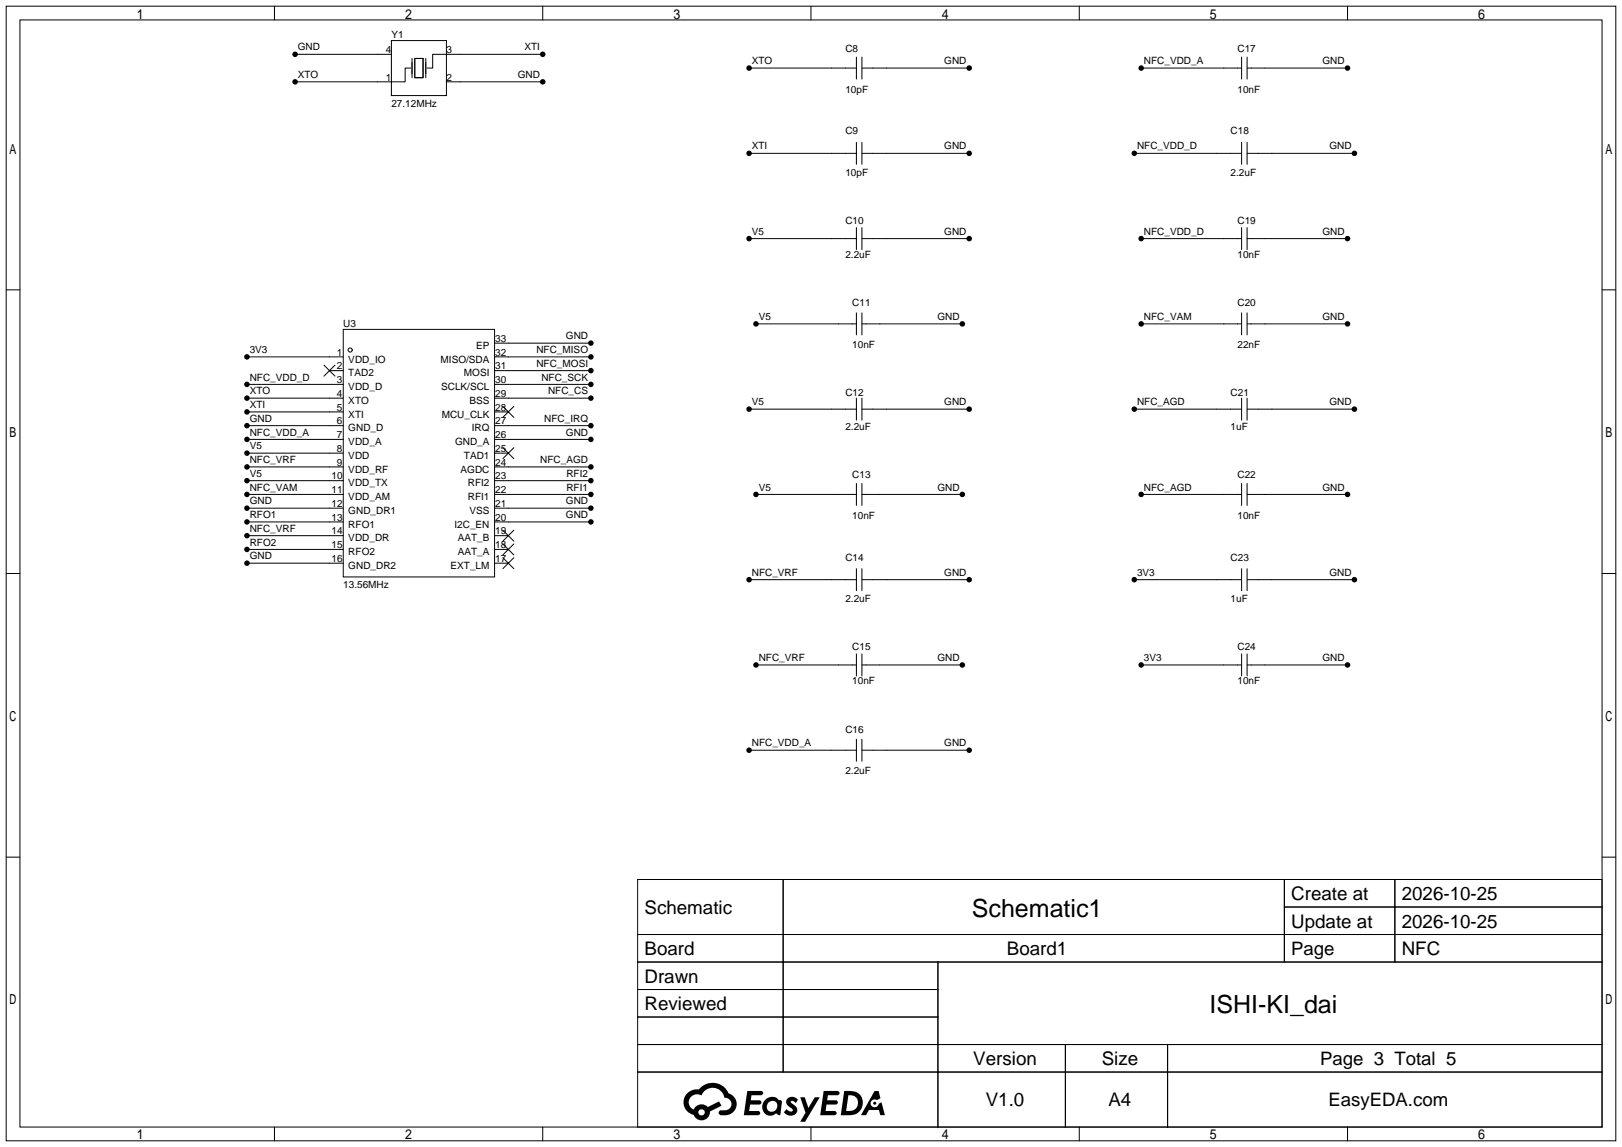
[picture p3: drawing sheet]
<svg xmlns="http://www.w3.org/2000/svg" width="299mm" height="212mm" viewBox="0 0 299 212" stroke-linecap="round" stroke-linejoin="round" font-family="sans-serif">
<g fill="none" stroke="#000" stroke-width=".18">
<path d="M1.1 1.1h297.2v209.6h-297.2zM3.7 3.7h292.1v204.5h-292.1zM50.7 1.1v2.6M54.5 10h17.8M72.3 7.5h10.1v10.2h-10.1zM75.8 12.6h-1v2.5h-20.3M76.1 10.8v3.6M76.6 10.8h1.5v3.6h-1.5zM78.6 10.8v3.6M82.4 15.1h17.8M100.2 10h-20.3v2.6h-1M100.2 1.1v2.6"/>
<path d="M138.3 12.6h19.8M149.7 1.1v2.6M158.1 10.5v4.1M159.1 10.5v4.1M159.1 12.6h19.8M199.3 1.1v2.6M210.7 12.6h18.5M229.2 10.5v4.1M230.3 10.5v4.1M230.3 12.6h18.5M248.8 1.1v2.6M138.3 28.3h19.8"/>
<path d="M158.1 26.3v4.1M159.1 26.3v4.1M159.1 28.3h19.8M209.4 28.3h19.8M229.2 26.3v4.1M230.3 26.3v4.1M230.3 28.3h19.8M1.1 53.5h2.6M138.3 44.1h19.8M139.6 59.8h18.5M158.1 42v4.1M158.1 57.8v4"/>
<path d="M159.1 42v4.1M159.1 57.8v4M159.1 59.8h18.6M159.1 44.1h19.8M210.7 59.8h18.5M210.7 44.1h18.5M229.2 42v4.1M229.2 57.8v4M230.3 59.8h18.5M230.3 42v4.1M230.3 57.8v4M230.3 44.1h18.5"/>
<path d="M295.8 53.5h2.5M45.6 65.9h17.8M45.6 71h17.8M45.6 73.5h17.8M45.6 76.1h17.8M45.6 78.6h17.8M59.8 67.4l2 2.1M60.8 68.5h2.6M61.8 67.4l-2 2.1M63.4 60.8h27.9v45.8h-27.9zM91.3 65.9h17.8M91.3 68.5h17.8"/>
<path d="M91.3 71h17.8M91.3 73.5h17.8M91.3 76.1h2.6M91.3 78.6h17.8M91.3 63.4h17.8M92.8 75.1l2.1 2M94.9 75.1l-2.1 2M138.3 75.6h19.8M158.1 73.5v4.1M159.1 73.5v4.1M159.1 75.6h19.8M209.4 75.6h19.8"/>
<path d="M229.2 73.5v4.1M230.3 73.5v4.1M230.3 75.6h19.8M45.6 81.2h17.8M45.6 83.7h17.8M45.6 86.2h17.8M45.6 88.8h17.8M45.6 91.3h17.8M45.6 93.9h17.8M45.6 96.4h17.8M45.6 98.9h17.8M91.3 81.2h17.8"/>
<path d="M91.3 83.7h2.6M91.3 86.2h17.8M91.3 88.8h17.8M91.3 91.3h17.8M91.3 93.9h17.8M91.3 96.4h17.8M91.3 98.9h2.6M92.8 97.9l2.1 2M92.8 82.7l2.1 2M94.9 97.9l-2.1 2M94.9 82.7l-2.1 2M139.6 91.3h18.5"/>
<path d="M158.1 89.3v4M159.1 91.3h18.6M159.1 89.3v4M210.7 91.3h18.5M229.2 89.3v4M230.3 91.3h18.5M230.3 89.3v4M1.1 105.9h2.6M45.6 101.5h17.8M45.6 104h17.8M91.3 101.5h2.6M91.3 104h2.6"/>
<path d="M92.8 103l2.1 2M92.8 100.5l2.1 2M94.9 103l-2.1 2M94.9 100.5l-2.1 2M138.3 107.1h19.8M158.1 105v4.1M159.1 105v4.1M159.1 107.1h19.8M209.4 107.1h19.8M229.2 105v4.1M230.3 105v4.1M230.3 107.1h19.8"/>
<path d="M295.8 105.9h2.5M138.3 138.6h19.8M139.6 122.8h18.5M158.1 120.8v4M158.1 136.5v4.1M159.1 120.8v4M159.1 136.5v4.1M159.1 122.8h18.6M159.1 138.6h19.8M210.7 122.8h18.5M229.2 120.8v4M230.3 122.8h18.5"/>
<path d="M230.3 120.8v4M1.1 158.3h2.6M295.8 158.3h2.5M117.7 162.4h178.1v45.8h-178.1zM117.7 172.6h178.1M117.7 177.7h178.1M144.6 162.4v35.6M173.2 177.7v30.5M237.1 162.4v15.3M237.1 167.5h58.7M257.5 162.4v15.3M117.7 182.8h55.5"/>
<path d="M117.7 192.9h178.1M117.7 187.8h55.5M117.7 198h178.1M196.7 192.9v15.3M215.6 192.9v15.3M50.7 208.2v2.5M100.2 208.2v2.5M149.7 208.2v2.5M199.3 208.2v2.5M248.8 208.2v2.5"/>
<circle cx="64.6" cy="64.6" r=".38"/>
</g>
<g fill="#000">
<path d="M138 201.5h1.6a1.31 1.31 0 0 1 1.2 .2 .4 .4 0 0 1-.3 .6h-1.8l-.1 .9h1.6a.4 .4 0 0 1 .4 .4 .4 .4 0 0 1-.4 .4h-1.7l-.2 1.2h.8a1.23 1.23 0 0 1 1.2 .2 .39 .39 0 0 1-.3 .6h-2.7zM145.5 202.8a1.3 1.3 0 0 1 1.8 .3l-.4 .6a.54 .54 0 0 0-.9-.2l.1 .2a1.58 1.58 0 0 1 1.1 1.6 1.43 1.43 0 0 1-2.5 .1l.5-.6a.64 .64 0 0 0 .5 .5 .64 .64 0 0 0 .7-.3l-.2-.2a1.6 1.6 0 0 1-1-1.6zM147.7 202.7h.9l.7 1.9 1.1-1.9h.9l-2.7 4.5h-.9l1-1.7zM152.1 201.5h1.6a1.32 1.32 0 0 1 1.3 .2 .39 .39 0 0 1-.4 .6h-1.7l-.2 .9h1.7a.4 .4 0 0 1 .3 .4 .4 .4 0 0 1-.4 .4h-1.7l-.2 1.2h.8a1.23 1.23 0 0 1 1.2 .2 .39 .39 0 0 1-.3 .6h-2.7zM161.5 201.5h.7l.4 1.3-.7 .4a.75 .75 0 0 0-1.1 .3 .75 .75 0 0 0 .5 1 .75 .75 0 0 0 .9-.6l.6-.3 .6 2.4h-.9l-.2-1h-1.9l-.5 1h-.9z"/>
<path d="M126.9 201.9a2.37 2.37 0 0 0 1.2 4 1.54 1.54 0 0 0 1.7 1 1.54 1.54 0 0 0 1.3-1.6l2.1-1.1-.5-.8-2 1.1a1.57 1.57 0 0 0-2.6 .4 1.5 1.5 0 0 1-.8-2.1 1.5 1.5 0 0 1 2.2-.5 2.23 2.23 0 0 1 2.3-1.4 2.23 2.23 0 0 1 2 1.8 1.16 1.16 0 0 1 1.2 1.1 1.16 1.16 0 0 1-1 1.3h-.7a.47 .47 0 0 0-.6 .3 .47 .47 0 0 0 .4 .6 2.23 2.23 0 0 0 2.3-.7 2.23 2.23 0 0 0 .4-2.3 2.16 2.16 0 0 0-1.3-1.1 3.2 3.2 0 0 0-5.4-.7l-1.2 .1zM129 205.4a.58 .58 0 0 1 1.1 0 .58 .58 0 0 1-1.1 0z"/>
<path d="M141.3 203.1a1.62 1.62 0 0 0-.4 2.1 1.62 1.62 0 0 0 2 .7l.4-.3 .3 .3 .5 .1 .3-2.5-.2-.3h-.4a1.58 1.58 0 0 0-2.5-.1zM141.9 203.6a.99 .99 0 0 1 1.6 .3 .99 .99 0 0 1-.9 1.4 .94 .94 0 0 1-1-.5 .94 .94 0 0 1 .3-1.2z"/>
<path d="M155.9 201.5l-.7 4.5h1.5a2.27 2.27 0 0 0 2.6-2.3 2.27 2.27 0 0 0-2.7-2.2zM156.6 202.3a1.5 1.5 0 0 1 1.8 1.5 1.5 1.5 0 0 1-1.9 1.4h-.3z"/>
<circle cx="54.5" cy="10" r=".51"/>
<circle cx="54.5" cy="15.1" r=".51"/>
<circle cx="100.2" cy="10" r=".51"/>
<circle cx="100.2" cy="15.1" r=".51"/>
<circle cx="138.3" cy="12.6" r=".51"/>
<circle cx="178.9" cy="12.6" r=".51"/>
<circle cx="210.7" cy="12.6" r=".51"/>
<circle cx="248.8" cy="12.6" r=".51"/>
<circle cx="138.3" cy="28.3" r=".51"/>
<circle cx="178.9" cy="28.3" r=".51"/>
<circle cx="209.4" cy="28.3" r=".51"/>
<circle cx="250.1" cy="28.3" r=".51"/>
<circle cx="138.3" cy="44.1" r=".51"/>
<circle cx="139.6" cy="59.8" r=".51"/>
<circle cx="177.7" cy="59.8" r=".51"/>
<circle cx="178.9" cy="44.1" r=".51"/>
<circle cx="210.7" cy="44.1" r=".51"/>
<circle cx="210.7" cy="59.8" r=".51"/>
<circle cx="248.8" cy="44.1" r=".51"/>
<circle cx="248.8" cy="59.8" r=".51"/>
<circle cx="45.6" cy="76.1" r=".51"/>
<circle cx="45.6" cy="71" r=".51"/>
<circle cx="45.6" cy="73.5" r=".51"/>
<circle cx="45.6" cy="78.6" r=".51"/>
<circle cx="45.6" cy="65.9" r=".51"/>
<circle cx="109.1" cy="73.5" r=".51"/>
<circle cx="109.1" cy="63.4" r=".51"/>
<circle cx="109.1" cy="71" r=".51"/>
<circle cx="109.1" cy="68.5" r=".51"/>
<circle cx="109.1" cy="65.9" r=".51"/>
<circle cx="109.1" cy="78.6" r=".51"/>
<circle cx="138.3" cy="75.6" r=".51"/>
<circle cx="178.9" cy="75.6" r=".51"/>
<circle cx="209.4" cy="75.6" r=".51"/>
<circle cx="250.1" cy="75.6" r=".51"/>
<circle cx="45.6" cy="86.2" r=".51"/>
<circle cx="45.6" cy="88.8" r=".51"/>
<circle cx="45.6" cy="98.9" r=".51"/>
<circle cx="45.6" cy="96.4" r=".51"/>
<circle cx="45.6" cy="83.7" r=".51"/>
<circle cx="45.6" cy="93.9" r=".51"/>
<circle cx="45.6" cy="81.2" r=".51"/>
<circle cx="45.6" cy="91.3" r=".51"/>
<circle cx="109.1" cy="86.2" r=".51"/>
<circle cx="109.1" cy="88.8" r=".51"/>
<circle cx="109.1" cy="96.4" r=".51"/>
<circle cx="109.1" cy="93.9" r=".51"/>
<circle cx="109.1" cy="81.2" r=".51"/>
<circle cx="109.1" cy="91.3" r=".51"/>
<circle cx="139.6" cy="91.3" r=".51"/>
<circle cx="177.7" cy="91.3" r=".51"/>
<circle cx="210.7" cy="91.3" r=".51"/>
<circle cx="248.8" cy="91.3" r=".51"/>
<circle cx="45.6" cy="101.5" r=".51"/>
<circle cx="45.6" cy="104" r=".51"/>
<circle cx="138.3" cy="107.1" r=".51"/>
<circle cx="178.9" cy="107.1" r=".51"/>
<circle cx="209.4" cy="107.1" r=".51"/>
<circle cx="250.1" cy="107.1" r=".51"/>
<circle cx="138.3" cy="138.6" r=".51"/>
<circle cx="139.6" cy="122.8" r=".51"/>
<circle cx="177.7" cy="122.8" r=".51"/>
<circle cx="178.9" cy="138.6" r=".51"/>
<circle cx="210.7" cy="122.8" r=".51"/>
<circle cx="248.8" cy="122.8" r=".51"/>
<circle cx="161.5" cy="203.8" r=".28"/>
</g>
<g font-size="4.6">
<text x="179.4" y="169.4">Schematic1</text>
<text x="223.3" y="187.1">ISHI-KI_dai</text>
</g>
<g font-size="3.5">
<text x="238.4" y="166.2">Create at</text>
<text x="258.8" y="166.2">2026-10-25</text>
<text x="119" y="168.8">Schematic</text>
<text x="238.4" y="171.3">Update at</text>
<text x="258.8" y="171.3">2026-10-25</text>
<text x="119" y="176.4">Board</text>
<text x="185.9" y="176.4">Board1</text>
<text x="258.8" y="176.4">NFC</text>
<text x="119" y="181.5">Drawn</text>
<text x="119" y="186.6">Reviewed</text>
<text x="179.7" y="196.7">Version</text>
<text x="203.4" y="196.7">Size</text>
<text x="182" y="204.3">V1.0</text>
<text x="204.7" y="204.3">A4</text>
</g>
<g font-size="3.4">
<text x="238.4" y="176.4">Page</text>
<text x="243.7" y="196.7">Page 3 Total 5</text>
<text x="245.3" y="204.3">EasyEDA.com</text>
</g>
<g font-size="1.8">
<text x="55" y="9.3">GND</text>
<text x="71.2" y="9.8">4</text>
<text x="72.3" y="7">Y1</text>
<text x="82.4" y="9.8">3</text>
<text x="96.8" y="9.3">XTI</text>
<text x="138.8" y="11.9">XTO</text>
<text x="156.1" y="9.6">C8</text>
<text x="174.3" y="11.9">GND</text>
<text x="211.2" y="11.9">NFC_VDD_A</text>
<text x="228.5" y="9.6">C17</text>
<text x="244.2" y="11.9">GND</text>
<text x="55" y="14.4">XTO</text>
<text x="71.2" y="14.9">1</text>
<text x="82.4" y="14.9">2</text>
<text x="95.6" y="14.4">GND</text>
<text x="156.1" y="17.2">10pF</text>
<text x="228.5" y="17.2">10nF</text>
<text x="72.3" y="19.7">27.12MHz</text>
<text x="138.8" y="27.6">XTI</text>
<text x="156.1" y="24.8">C9</text>
<text x="174.3" y="27.6">GND</text>
<text x="209.9" y="27.6">NFC_VDD_D</text>
<text x="227.2" y="24.8">C18</text>
<text x="245.4" y="27.6">GND</text>
<text x="156.1" y="32.4">10pF</text>
<text x="227.2" y="32.4">2.2uF</text>
<text x="156.1" y="41.3">C10</text>
<text x="228.5" y="41.3">C19</text>
<text x="138.8" y="43.4">V5</text>
<text x="156.1" y="47.7">2.2uF</text>
<text x="174.3" y="43.4">GND</text>
<text x="211.2" y="43.4">NFC_VDD_D</text>
<text x="228.5" y="47.7">10nF</text>
<text x="244.2" y="43.4">GND</text>
<text x="140.1" y="59.1">V5</text>
<text x="157.4" y="56.6">C11</text>
<text x="173.1" y="59.1">GND</text>
<text x="211.2" y="59.1">NFC_VAM</text>
<text x="228.5" y="56.6">C20</text>
<text x="244.2" y="59.1">GND</text>
<text x="46.1" y="65.2">3V3</text>
<text x="62.2" y="65.7">1</text>
<text x="63.4" y="60.4">U3</text>
<text x="87.9" y="64.4">EP</text>
<text x="91.4" y="65.7">32</text>
<text x="91.4" y="63.1">33</text>
<text x="99" y="65.2">NFC_MISO</text>
<text x="104.5" y="62.7">GND</text>
<text x="157.4" y="64.2">10nF</text>
<text x="228.5" y="64.2">22nF</text>
<text x="46.1" y="70.3">NFC_VDD_D</text>
<text x="62.2" y="68.2">2</text>
<text x="62.2" y="70.8">3</text>
<text x="64.3" y="67">VDD_IO</text>
<text x="64.3" y="69.5">TAD2</text>
<text x="81.3" y="67">MISO/SDA</text>
<text x="85.7" y="69.5">MOSI</text>
<text x="91.4" y="70.8">30</text>
<text x="91.4" y="68.2">31</text>
<text x="99" y="67.7">NFC_MOSI</text>
<text x="100" y="70.3">NFC_SCK</text>
<text x="46.1" y="72.8">XTO</text>
<text x="46.1" y="75.4">XTI</text>
<text x="46.1" y="77.9">GND</text>
<text x="62.2" y="73.3">4</text>
<text x="62.2" y="75.8">5</text>
<text x="64.3" y="72">VDD_D</text>
<text x="64.3" y="74.6">XTO</text>
<text x="64.3" y="77.1">XTI</text>
<text x="81.4" y="72">SCLK/SCL</text>
<text x="81.5" y="77.1">MCU_CLK</text>
<text x="86.7" y="74.6">BSS</text>
<text x="91.4" y="75.8">28</text>
<text x="91.4" y="73.3">29</text>
<text x="100.5" y="77.9">NFC_IRQ</text>
<text x="101.2" y="72.8">NFC_CS</text>
<text x="138.8" y="74.8">V5</text>
<text x="156.1" y="73.1">C12</text>
<text x="174.3" y="74.8">GND</text>
<text x="209.9" y="74.8">NFC_AGD</text>
<text x="227.2" y="73.1">C21</text>
<text x="245.4" y="74.8">GND</text>
<text x="46.1" y="80.4">NFC_VDD_A</text>
<text x="46.1" y="83">V5</text>
<text x="62.2" y="78.4">6</text>
<text x="62.2" y="80.9">7</text>
<text x="62.2" y="83.5">8</text>
<text x="64.3" y="79.7">GND_D</text>
<text x="64.3" y="82.2">VDD_A</text>
<text x="84" y="82.2">GND_A</text>
<text x="87.1" y="79.7">IRQ</text>
<text x="91.4" y="83.5">25</text>
<text x="91.4" y="80.9">26</text>
<text x="91.4" y="78.4">27</text>
<text x="104.5" y="80.4">GND</text>
<text x="156.1" y="79.4">2.2uF</text>
<text x="227.2" y="79.4">1uF</text>
<text x="46.1" y="85.5">NFC_VRF</text>
<text x="46.1" y="88.1">V5</text>
<text x="61.2" y="88.5">10</text>
<text x="62.2" y="86">9</text>
<text x="64.3" y="84.7">VDD</text>
<text x="64.3" y="87.3">VDD_RF</text>
<text x="64.3" y="89.8">VDD_TX</text>
<text x="85" y="87.3">AGDC</text>
<text x="85.7" y="84.7">TAD1</text>
<text x="86.4" y="89.8">RFI2</text>
<text x="91.4" y="88.5">23</text>
<text x="91.4" y="86">24</text>
<text x="99.8" y="85.5">NFC_AGD</text>
<text x="104.6" y="88.1">RFI2</text>
<text x="157.4" y="88.3">C13</text>
<text x="228.5" y="88.3">C22</text>
<text x="46.1" y="90.6">NFC_VAM</text>
<text x="46.1" y="93.1">GND</text>
<text x="46.1" y="95.7">RFO1</text>
<text x="61.2" y="91.1">11</text>
<text x="61.2" y="93.6">12</text>
<text x="64.3" y="92.4">VDD_AM</text>
<text x="64.3" y="94.9">GND_DR1</text>
<text x="86.4" y="92.4">RFI1</text>
<text x="86.7" y="94.9">VSS</text>
<text x="91.4" y="93.6">21</text>
<text x="91.4" y="91.1">22</text>
<text x="104.5" y="95.7">GND</text>
<text x="104.5" y="93.1">GND</text>
<text x="104.6" y="90.6">RFI1</text>
<text x="140.1" y="90.6">V5</text>
<text x="157.4" y="95.9">10nF</text>
<text x="173.1" y="90.6">GND</text>
<text x="211.2" y="90.6">NFC_AGD</text>
<text x="228.5" y="95.9">10nF</text>
<text x="244.2" y="90.6">GND</text>
<text x="46.1" y="98.2">NFC_VRF</text>
<text x="46.1" y="100.8">RFO2</text>
<text x="61.2" y="96.2">13</text>
<text x="61.2" y="98.7">14</text>
<text x="61.2" y="101.2">15</text>
<text x="64.3" y="97.4">RFO1</text>
<text x="64.3" y="100">VDD_DR</text>
<text x="83.9" y="97.4">I2C_EN</text>
<text x="84.5" y="100">AAT_B</text>
<text x="91.4" y="101.2">18</text>
<text x="91.4" y="98.7">19</text>
<text x="91.4" y="96.2">20</text>
<text x="46.1" y="103.3">GND</text>
<text x="61.2" y="103.8">16</text>
<text x="64.3" y="102.5">RFO2</text>
<text x="64.3" y="105.1">GND_DR2</text>
<text x="83.2" y="105.1">EXT_LM</text>
<text x="84.5" y="102.5">AAT_A</text>
<text x="91.4" y="103.8">17</text>
<text x="138.8" y="106.3">NFC_VRF</text>
<text x="156.1" y="103.6">C14</text>
<text x="174.3" y="106.3">GND</text>
<text x="209.9" y="106.3">3V3</text>
<text x="227.2" y="103.6">C23</text>
<text x="245.4" y="106.3">GND</text>
<text x="63.4" y="108.6">13.56MHz</text>
<text x="156.1" y="111.2">2.2uF</text>
<text x="227.2" y="111.2">1uF</text>
<text x="140.1" y="122.1">NFC_VRF</text>
<text x="157.4" y="120.1">C15</text>
<text x="173.1" y="122.1">GND</text>
<text x="211.2" y="122.1">3V3</text>
<text x="228.5" y="120.1">C24</text>
<text x="244.2" y="122.1">GND</text>
<text x="157.4" y="126.4">10nF</text>
<text x="228.5" y="126.4">10nF</text>
<text x="138.8" y="137.8">NFC_VDD_A</text>
<text x="156.1" y="135.3">C16</text>
<text x="174.3" y="137.8">GND</text>
<text x="156.1" y="142.9">2.2uF</text>
</g>
</svg>
